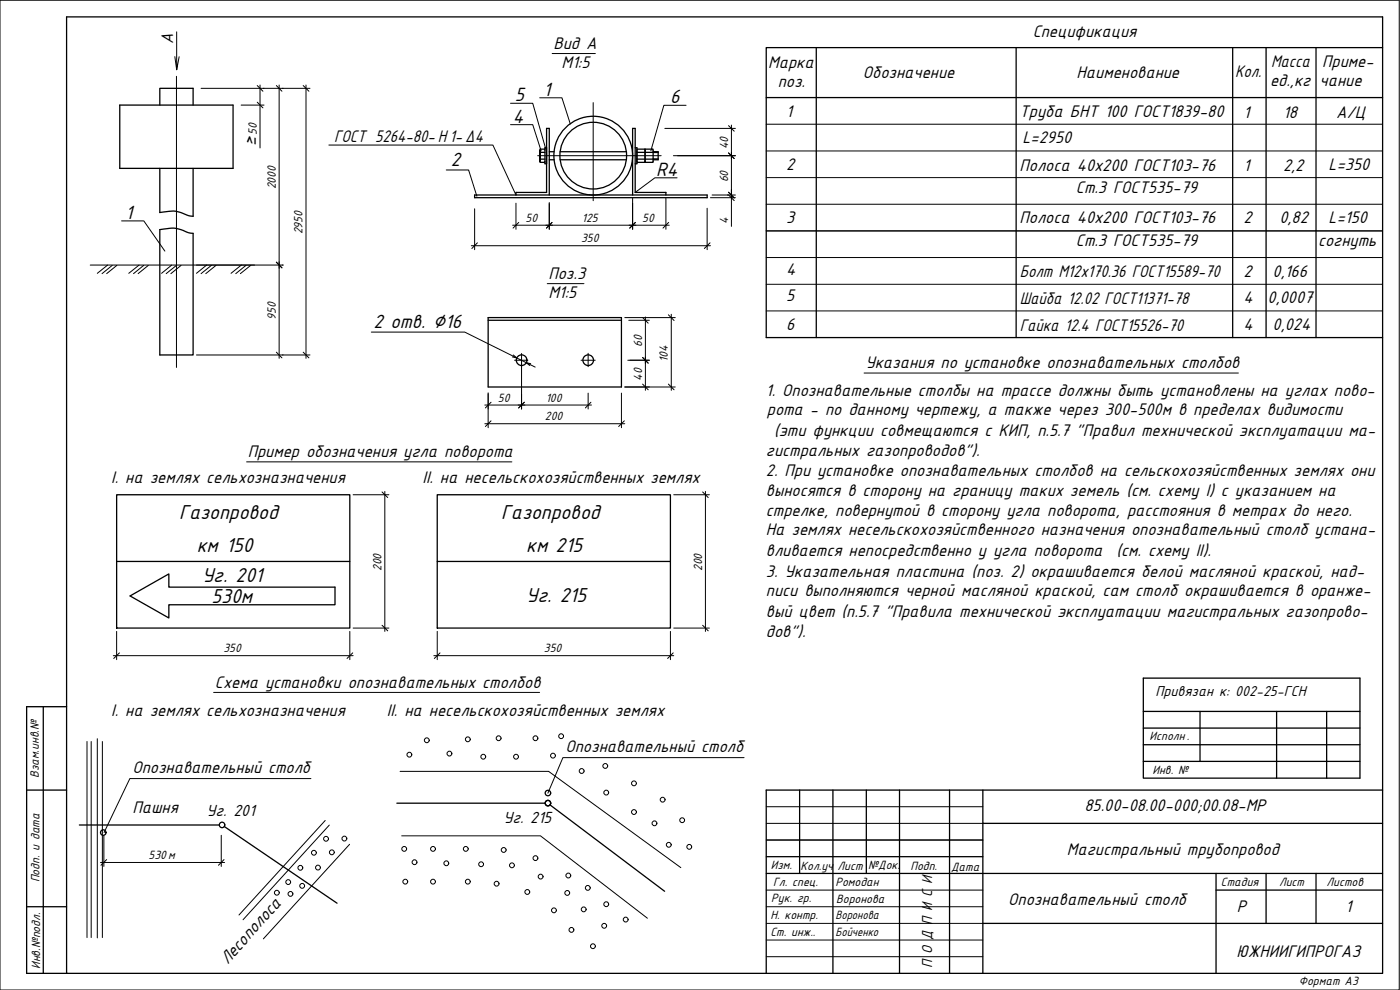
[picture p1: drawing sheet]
<svg xmlns="http://www.w3.org/2000/svg" width="420mm" height="297mm" viewBox="0 0 420 297" stroke-linecap="round" stroke-linejoin="round" font-family="sans-serif">
<g fill="none" stroke="#000" stroke-width=".39">
<path d="M20 5.1h394.9v286.9h-394.9zM245 14.3v87M305 14.3v87M369.9 14.3v87M380 14.3v87M395 14.3v87M414.9 14.3h-184.9v87h184.9M35.9 31.5h34v19h-34zM48 26.5h10v5M48 26.6v4.9M230 29.3h184.9M48 50.5v13.3a13 13 0 0 1 6.2 0 8 8 0 0 0 3.8 1.1v-14.4"/>
<path d="M142.4 58.5h69.8v.8h-69.8zM154.8 58.5v-.8h9.2v-19.2h.8v20M162 48.4v-3.3v3.3M162 48.4l.1 .3h1.4l.1-.3M162 45.1l.1-.4h1.4l.1 .4M162 45.7h1.6M162 47.7h1.6M164 44.3h-.4v4.8h.4M164.8 47.9h1.5M164.8 45.5h1.5M168.1 47.9h19.9M168.1 45.5h19.9"/>
<path d="M189.9 58.5v-20h.7v19.2h9.2v.8M190.6 44.3h.5v4.8h-.5M191.1 45.7h4.9M191.2 44.7h2.3v4h-2.3zM193.7 44.7h2.2v4h-2.2zM196 45.5h1.5v2.4h-1.5M196 45.7h1.5M197.5 47.7h-6.4M48 68.9a12 12 0 0 1 6.2 0 8 8 0 0 0 3.8 1.1v36.5h-10zM146.5 95.3h40v20.8h-40zM146.5 96.1h40M35 148.4h70v40h-70z"/>
<path d="M131.2 148.4h70v40h-70zM35 168.5h70M39 178.8l11.7-6.6v4h49.8v5.3h-49.8v3.9zM131.2 168.5h70M13 212v80M20 212h-12v80h12M343.1 203.5h65v30h-65zM343.1 213.5h65M343.1 218.5h65M360.1 213.5v14.9M383.1 213.5v20M398.1 213.5v20"/>
<path d="M8 237.1h12M240 237.1v25M250 237.1v54.9M260 237.1v25M270 237.1v54.9M285 237.1v54.9M295 237.1v54.9M343.1 223.5h65M343.1 228.4h65M414.9 237.1h-184.9v54.9M23.8 247.5h42M67.3 248l33.8 23"/>
<path d="M119.1 241h44.5M165.1 241.5l34.4 25.9M230 257h65M295 247h119.9M8 272.1h12M230 262.1h184.9M295 277.1h119.9M364.9 262.1v29.9M364.9 267.1h50M380 262.1v15M395 262.1v15"/>
<circle cx="178" cy="46.7" r="11.8"/>
<circle cx="178" cy="46.7" r="10"/>
<circle cx="156.5" cy="108.1" r="1.6"/>
<circle cx="176.5" cy="108.1" r="1.6"/>
<circle cx="164.4" cy="237.9" r=".82"/>
<circle cx="31" cy="249.8" r=".82"/>
<circle cx="66.6" cy="247.5" r=".82"/>
<circle cx="164.4" cy="241" r=".82"/>
</g>
<path d="M0 .1h419.9v296.9h-419.9z" fill="none" stroke="#000" stroke-width=".3"/>
<g fill="none" stroke="#000" stroke-width=".3">
<path d="M60.3 26.5h32.7M72.4 31.5h6.8M78 25.5v18.9M83.8 25.5v82M91.8 25.5v82M153.2 37.4h6.7l2.5 7.9M153.2 31h6.7l3.9 13.7M162 29.3h6.6l2.6 7.9M199.5 38.5h21.2M205.9 31.6h-6.7l-3.9 13.6M219.5 37.5v22M230 37.3h184.9"/>
<path d="M98.7 43.5h49.2l6.9 15M133.9 51h6.7l2.5 7.9M189.9 59.5v9.3M199.8 59.5v9.3M202.1 46.7h18.6M203.2 53.4h-6.7l-5.9 4.3M213.2 59.3h7.5M213.7 58.5h7M219.5 58.5v9.4M230 45.3h184.9M230 53.3h184.9M36.5 66.3h6.7l6.3 9"/>
<path d="M59 79.5h26M141.4 73.7h71.8M142.4 62.6v12.3M153.8 67.6h47M154.8 61v7.8M164.8 60.8v8M212.2 62.5v12.4M230 69.3h184.9M230 61.3h184.9M230 77.3h184.9M111.4 99.6h28.1l21.1 10.6M187.5 95.3h15.2"/>
<path d="M188.7 96.1h6.2M193.7 95.1v22M201.5 94.3v22.8M230 93.3h184.9M230 85.3h184.9M59 106.5h34M146.5 117.9v10.4M154 106.5l1.1 .9-1.3-.3M156.5 109.1v13.6M159.3 109.1l-1.4-.3 1.1 .9M176.5 118v4.7M186.5 118v10.3"/>
<path d="M187.5 116.1h15.2M188.4 108.1h6.5M145.5 121.5h32M145.5 127.1h42M106 148.4h10.7M115.5 147.4v42M202.2 148.4h10.7M211.7 147.4v42M34 196.7h72M35 189.4v8.5M105 189.4v8.5M106 188.4h10.7"/>
<path d="M130.2 196.7h72M131.2 189.4v8.5M201.2 189.4v8.5M202.2 188.4h10.7M93.3 233.6h-54.3l-7.8 16.2M223.3 227.3h-54.4l-4.5 10.7M230 242h65M230 252h65M230 247h65M295 247h.1M230 267.1h65M230 272.1h65"/>
<path d="M230 277.1h65M230 282.1h65M230 287h65"/>
</g>
<path d="M52.5 17l.5 3.9M53 9.6v11.3l.8-3.9M165.7 16.1h13M164.2 85.1h11.1M259.3 111.9h112.4M74 138.6h79.6M64.1 207.8h97.8" fill="none" stroke="#000" stroke-width=".3"/>
<g fill="none" stroke="#000" stroke-width=".3">
<path d="M27.1 79.5h49.3M32.3 79.5l-3.1 2.5M33.7 79.6l-3.1 2.5M35.1 79.6l-3.1 2.5M41.7 79.5l-3.1 2.5M43.1 79.6l-3 2.5M44.5 79.6l-3 2.5M51.5 79.5l-3 2.5M53 79.6l-3.1 2.5M54.3 79.6l-3 2.5M62 79.5l-3 2.5M63.4 79.6l-3.1 2.5"/>
<path d="M64.8 79.6l-3 2.5M72.4 79.5l-3.1 2.5M73.8 79.6l-3 2.5M75.2 79.6l-3.1 2.5M29.2 221.6v59.8M30.2 258.8h37.2M31.2 250.8v9.2M66.4 250.6v9.4"/>
<circle cx="122.9" cy="226.4" r=".73"/>
<circle cx="128.1" cy="222.1" r=".73"/>
<circle cx="134.9" cy="226.1" r=".73"/>
<circle cx="140.4" cy="221.8" r=".73"/>
<circle cx="145" cy="227" r=".73"/>
<circle cx="149.6" cy="221.5" r=".73"/>
<circle cx="154.9" cy="227" r=".73"/>
<circle cx="160.7" cy="221.5" r=".73"/>
<circle cx="166" cy="226.7" r=".73"/>
<circle cx="168.4" cy="220.9" r=".73"/>
<circle cx="174.6" cy="231.3" r=".73"/>
<circle cx="181.7" cy="229.8" r=".73"/>
<circle cx="181.9" cy="237.8" r=".73"/>
<circle cx="190.3" cy="235" r=".73"/>
<circle cx="198.9" cy="239.9" r=".73"/>
<circle cx="94.2" cy="255.9" r=".73"/>
<circle cx="97.8" cy="251.7" r=".73"/>
<circle cx="99.6" cy="255.7" r=".73"/>
<circle cx="103.4" cy="251.6" r=".73"/>
<circle cx="121.3" cy="254.7" r=".73"/>
<circle cx="124.4" cy="258.7" r=".73"/>
<circle cx="129.9" cy="254.7" r=".73"/>
<circle cx="133.9" cy="259" r=".73"/>
<circle cx="139.8" cy="254.7" r=".73"/>
<circle cx="144.4" cy="259.3" r=".73"/>
<circle cx="151.2" cy="255" r=".73"/>
<circle cx="153.6" cy="259.6" r=".73"/>
<circle cx="160.7" cy="257.5" r=".73"/>
<circle cx="190.3" cy="243.6" r=".73"/>
<circle cx="196.4" cy="247" r=".73"/>
<circle cx="200.7" cy="253.5" r=".73"/>
<circle cx="204.7" cy="246.1" r=".73"/>
<circle cx="206.9" cy="254.1" r=".73"/>
<circle cx="83.1" cy="267.9" r=".73"/>
<circle cx="86.5" cy="264.7" r=".73"/>
<circle cx="87.2" cy="268.2" r=".73"/>
<circle cx="90.1" cy="260.4" r=".73"/>
<circle cx="90.7" cy="265.8" r=".73"/>
<circle cx="95.4" cy="260.3" r=".73"/>
<circle cx="121.6" cy="264.5" r=".73"/>
<circle cx="129.9" cy="264.5" r=".73"/>
<circle cx="140.4" cy="264.5" r=".73"/>
<circle cx="149" cy="265.1" r=".73"/>
<circle cx="158.2" cy="267.6" r=".73"/>
<circle cx="162.2" cy="263" r=".73"/>
<circle cx="166.2" cy="273.1" r=".73"/>
<circle cx="170.2" cy="267.9" r=".73"/>
<circle cx="170.6" cy="262.7" r=".73"/>
<circle cx="171.5" cy="279" r=".73"/>
<circle cx="175.2" cy="272.8" r=".73"/>
<circle cx="176.4" cy="266.4" r=".73"/>
<circle cx="181.3" cy="277.8" r=".73"/>
<circle cx="181.9" cy="271.3" r=".73"/>
<circle cx="187.8" cy="275.9" r=".73"/>
<circle cx="177.9" cy="283.9" r=".73"/>
</g>
<path d="M53 22.9v87.3M178 30.8v29.4M161.4 46.7h37M154.4 108.1h4M156.5 106.1v4M174.4 108.1h4.2M176.5 106v4" fill="none" stroke="#000" stroke-width=".3"/>
<!-- layer: 0 -->
<g fill="none" stroke="#000" stroke-width=".3">
<path d="M77.2 25.7l1.7 1.7M77.2 30.7l1.7 1.7M82.9 25.7l1.7 1.7M91 25.7l1.7 1.7M218.6 37.7l1.7 1.7M218.6 57.7l1.7 1.7M218.6 45.9l1.7 1.7M218.6 58.5l1.7 1.7M82.9 78.7l1.7 1.7M143.3 72.9l-1.7 1.7M155.7 66.7l-1.7 1.7M165.7 66.7l-1.7 1.7"/>
<path d="M190.7 66.7l-1.7 1.7M200.7 66.7l-1.7 1.7M213.1 72.9l-1.7 1.7M192.9 95.3l1.6 1.7M200.6 94.5l1.7 1.7M82.9 105.7l1.7 1.7M91 105.7l1.7 1.7M192.9 107.2l1.6 1.8M192.9 115.2l1.6 1.8M200.6 115.2l1.7 1.8M147.4 120.7l-1.7 1.7M147.4 126.3l-1.7 1.7"/>
<path d="M157.4 120.7l-1.7 1.7M177.3 120.7l-1.6 1.7M187.4 126.3l-1.7 1.7M114.7 147.6l1.7 1.7M210.9 147.6l1.6 1.7M35.8 195.9l-1.7 1.7M105.9 195.9l-1.8 1.7M114.7 187.6l1.7 1.7M132.1 195.9l-1.7 1.7M202 195.9l-1.6 1.7M210.9 187.6l1.6 1.7M32 257.9l-1.7 1.7"/>
<path d="M67.2 257.9l-1.6 1.7"/>
</g>
<path d="M26.1 222.5v58.8M27.4 222.5v58.8M30.7 222.5v58.8M120.1 231.4h44.5l39.7 28.9M97.6 246.2l-25.9 28.3M104.9 253.3l-25.9 28.4M120.6 250.8h41.6l32.1 24.7" fill="none" stroke="#000" stroke-width=".3"/>
<path d="M98.8 247.6l-25.9 28.4" fill="none" stroke="#000" stroke-width=".3"/>
<g font-size="6.7">
<text x="53.8" y="155.8">Газопровод</text>
<text x="150.4" y="155.8">Газопровод</text>
<text x="59.1" y="165.6">км 150</text>
<text x="157.9" y="165.6">км 215</text>
<text x="60.6" y="174.6">Уг. 201</text>
<text x="63.5" y="180.8">530м</text>
<text x="157.9" y="180.6">Уг. 215</text>
</g>
<g font-size="6.4">
<text x="163.1" y="28.8">1</text>
<text x="154.5" y="30.2">5</text>
<text x="201.1" y="30.9">6</text>
<text x="153.9" y="36.8">4</text>
<text x="77" y="43.8" transform="rotate(-90 77 43.8)">≥</text>
<text x="135.3" y="49.7">2</text>
<text x="196.9" y="52.9">R4</text>
<text x="37.6" y="65.7">1</text>
<text x="112" y="98.3">2 отв. ∅16</text>
</g>
<g font-size="5.6">
<text x="309.9" y="11.2">Спецификация</text>
<text x="51.9" y="13.2" transform="rotate(-90 51.9 13.2)">А</text>
<text x="166.1" y="14.6">Вид А</text>
<text x="168.6" y="20.5">М1:5</text>
<text x="230.6" y="20.4">Марка</text>
<text x="259" y="23.4">Обозначение</text>
<text x="323.1" y="23.4">Наименование</text>
<text x="370.7" y="23.2">Кол.</text>
<text x="381.5" y="20.3">Масса</text>
<text x="396.8" y="20">Приме-</text>
<text x="233.4" y="26.2">поз.</text>
<text x="381.2" y="25.8">ед.,кг</text>
<text x="396" y="25.9">чание</text>
<text x="235.9" y="35">1</text>
<text x="306" y="35.2">Труба БНТ 100 ГОСТ1839-80</text>
<text x="373.2" y="35.3">1</text>
<text x="385.1" y="35.3">18</text>
<text x="401" y="35.3">А/Ц</text>
<text x="100.3" y="42.5">ГОСТ 5264-80- Н1- Δ4</text>
<text x="306.9" y="43">L=2950</text>
<text x="235.9" y="51">2</text>
<text x="306" y="51.2">Полоса 40х200 ГОСТ103-76</text>
<text x="373.2" y="51.3">1</text>
<text x="385.1" y="51.3">2,2</text>
<text x="398.7" y="51.1">L=350</text>
<text x="322.9" y="58">Ст.3 ГОСТ535-79</text>
<text x="235.9" y="66.9">3</text>
<text x="306" y="67">Полоса 40х200 ГОСТ103-76</text>
<text x="373.2" y="67">2</text>
<text x="384" y="67">0,82</text>
<text x="398.7" y="66.8">L=150</text>
<text x="322.9" y="73.7">Ст.3 ГОСТ535-79</text>
<text x="395.6" y="73.7">согнуть</text>
<text x="164.6" y="83.7">Поз.3</text>
<text x="235.9" y="82.6">4</text>
<text x="306" y="83.1">Болт М12х170.36 ГОСТ15589-70</text>
<text x="373.2" y="83.2">2</text>
<text x="381.9" y="83.2">0,166</text>
<text x="164.6" y="89.6">М1:5</text>
<text x="235.9" y="90.3">5</text>
<text x="306" y="91.2">Шайба 12.02 ГОСТ11371-78</text>
<text x="373.2" y="91">4</text>
<text x="380.4" y="91">0,0007</text>
<text x="235.9" y="99">6</text>
<text x="306" y="99.3">Гайка 12.4 ГОСТ15526-70</text>
<text x="373.2" y="99.1">4</text>
<text x="381.9" y="99.1">0,024</text>
<text x="259.7" y="110.5">Указания по установке опознавательных столбов</text>
<text x="229.9" y="118.7">1. Опознавательные столбы на трассе должны быть установлены на углах пово-</text>
<text x="230.1" y="124.6">рота - по данному чертежу, а также через 300-500м в пределах видимости</text>
<text x="232.3" y="130.7">(эти функции совмещаются с КИП, п.5.7 &quot;Правил технической эксплуатации ма-</text>
<text x="74.4" y="137.2">Пример обозначения угла поворота</text>
<text x="229.9" y="136.9">гистральных газопроводов&quot;).</text>
<text x="229.9" y="142.8">2. При установке опознавательных столбов на сельскохозяйственных землях они</text>
<text x="33.4" y="144.9">I. на землях сельхозназначения</text>
<text x="126.8" y="144.9">II. на несельскохозяйственных землях</text>
<text x="229.9" y="149">выносятся в сторону на границу таких земель (см. схему I) с указанием на</text>
<text x="229.9" y="154.8">стрелке, повернутой в сторону угла поворота, расстояния в метрах до него.</text>
<text x="229.9" y="160.6">На землях несельскохозяйственного назначения опознавательный столб устана-</text>
<text x="229.9" y="166.8">вливается непосредственно у угла поворота</text>
<text x="335.1" y="166.8">(см. схему II).</text>
<text x="229.9" y="173">3. Указательная пластина (поз. 2) окрашивается белой масляной краской, над-</text>
<text x="229.9" y="178.8">писи выполняются черной масляной краской, сам столб окрашивается в оранже-</text>
<text x="229.9" y="185">вый цвет (п.5.7 &quot;Правила технической эксплуатации магистральных газопрово-</text>
<text x="229.9" y="191.2">дов&quot;).</text>
<text x="64.5" y="206.3">Схема установки опознавательных столбов</text>
<text x="33.4" y="214.7">I. на землях сельхозназначения</text>
<text x="116.1" y="214.7">II. на несельскохозяйственных землях</text>
<text x="169.7" y="225.6">Опознавательный столб</text>
<text x="39.7" y="231.9">Опознавательный столб</text>
<text x="39.7" y="244">Пашня</text>
<text x="325.5" y="243.4">85.00-08.00-000;00.08-МР</text>
<text x="320.2" y="256.5">Магистральный трубопровод</text>
<text x="302.6" y="271.5">Опознавательный столб</text>
<text x="371.2" y="273.6">Р</text>
<text x="403.8" y="273.6">1</text>
<text x="371.1" y="287.2">ЮЖНИИГИПРОГАЗ</text>
<text x="68.3" y="289.5" transform="rotate(-48 68.3 289.5)">Лесополоса</text>
</g>
<g font-size="5.4">
<text x="62" y="244.7">Уг. 201</text>
<text x="151.1" y="247">Уг. 215</text>
</g>
<g font-size="4.8">
<text x="346.8" y="208.9">Привязан к: 002-25-ГСН</text>
<text x="279.8" y="290.6" transform="rotate(-90 279.8 290.6)">П О Д П И С И</text>
</g>
<g font-size="4">
<text x="77" y="40.4" transform="rotate(-90 77 40.4)">50</text>
<text x="218.5" y="44.8" transform="rotate(-90 218.5 44.8)">40</text>
<text x="82.8" y="56.8" transform="rotate(-90 82.8 56.8)">2000</text>
<text x="218.5" y="54.7" transform="rotate(-90 218.5 54.7)">60</text>
<text x="90.8" y="70.3" transform="rotate(-90 90.8 70.3)">2950</text>
<text x="157.7" y="66.6">50</text>
<text x="174.6" y="66.6">125</text>
<text x="192.8" y="66.6">50</text>
<text x="218.5" y="67.2" transform="rotate(-90 218.5 67.2)">4</text>
<text x="174.4" y="72.7">350</text>
<text x="82.8" y="96" transform="rotate(-90 82.8 96)">950</text>
<text x="192.7" y="104.2" transform="rotate(-90 192.7 104.2)">60</text>
<text x="200.5" y="108.5" transform="rotate(-90 200.5 108.5)">104</text>
<text x="192.7" y="114.3" transform="rotate(-90 192.7 114.3)">40</text>
<text x="149.4" y="120.5">50</text>
<text x="163.8" y="120.5">100</text>
<text x="163.6" y="126.1">200</text>
<text x="114.5" y="171.4" transform="rotate(-90 114.5 171.4)">200</text>
<text x="210.7" y="171.4" transform="rotate(-90 210.7 171.4)">200</text>
<text x="67" y="195.7">350</text>
<text x="163.2" y="195.7">350</text>
<text x="345" y="222.1">Исполн.</text>
<text x="11.7" y="233.4" transform="rotate(-90 11.7 233.4)">Взам.инв.№</text>
<text x="345.9" y="232.1">Инв. №</text>
<text x="44.6" y="257.8">530 м</text>
<text x="231.3" y="260.7">Изм.</text>
<text x="240.3" y="260.9">Кол.уч</text>
<text x="251.4" y="260.9">Лист</text>
<text x="260.6" y="260.8">№Док.</text>
<text x="273.2" y="261.1">Подп.</text>
<text x="285.4" y="261.3">Дата</text>
<text x="11.9" y="264.8" transform="rotate(-90 11.9 264.8)">Подп. и дата</text>
<text x="232" y="265.8">Гл. спец.</text>
<text x="250.7" y="265.8">Ромодан</text>
<text x="366.4" y="265.8">Стадия</text>
<text x="383.9" y="265.7">Лист</text>
<text x="398.1" y="265.7">Листов</text>
<text x="231.2" y="275.8">Н. контр.</text>
<text x="231.5" y="270.6">Рук. гр.</text>
<text x="250.7" y="275.8">Воронова</text>
<text x="251" y="270.8">Воронова</text>
<text x="231.2" y="280.8">Ст. инж..</text>
<text x="250.7" y="280.8">Бойченко</text>
<text x="12" y="290.8" transform="rotate(-90 12 290.8)">Инв.№подл.</text>
<text x="389.8" y="295.6">Формат А3</text>
</g>
</svg>
